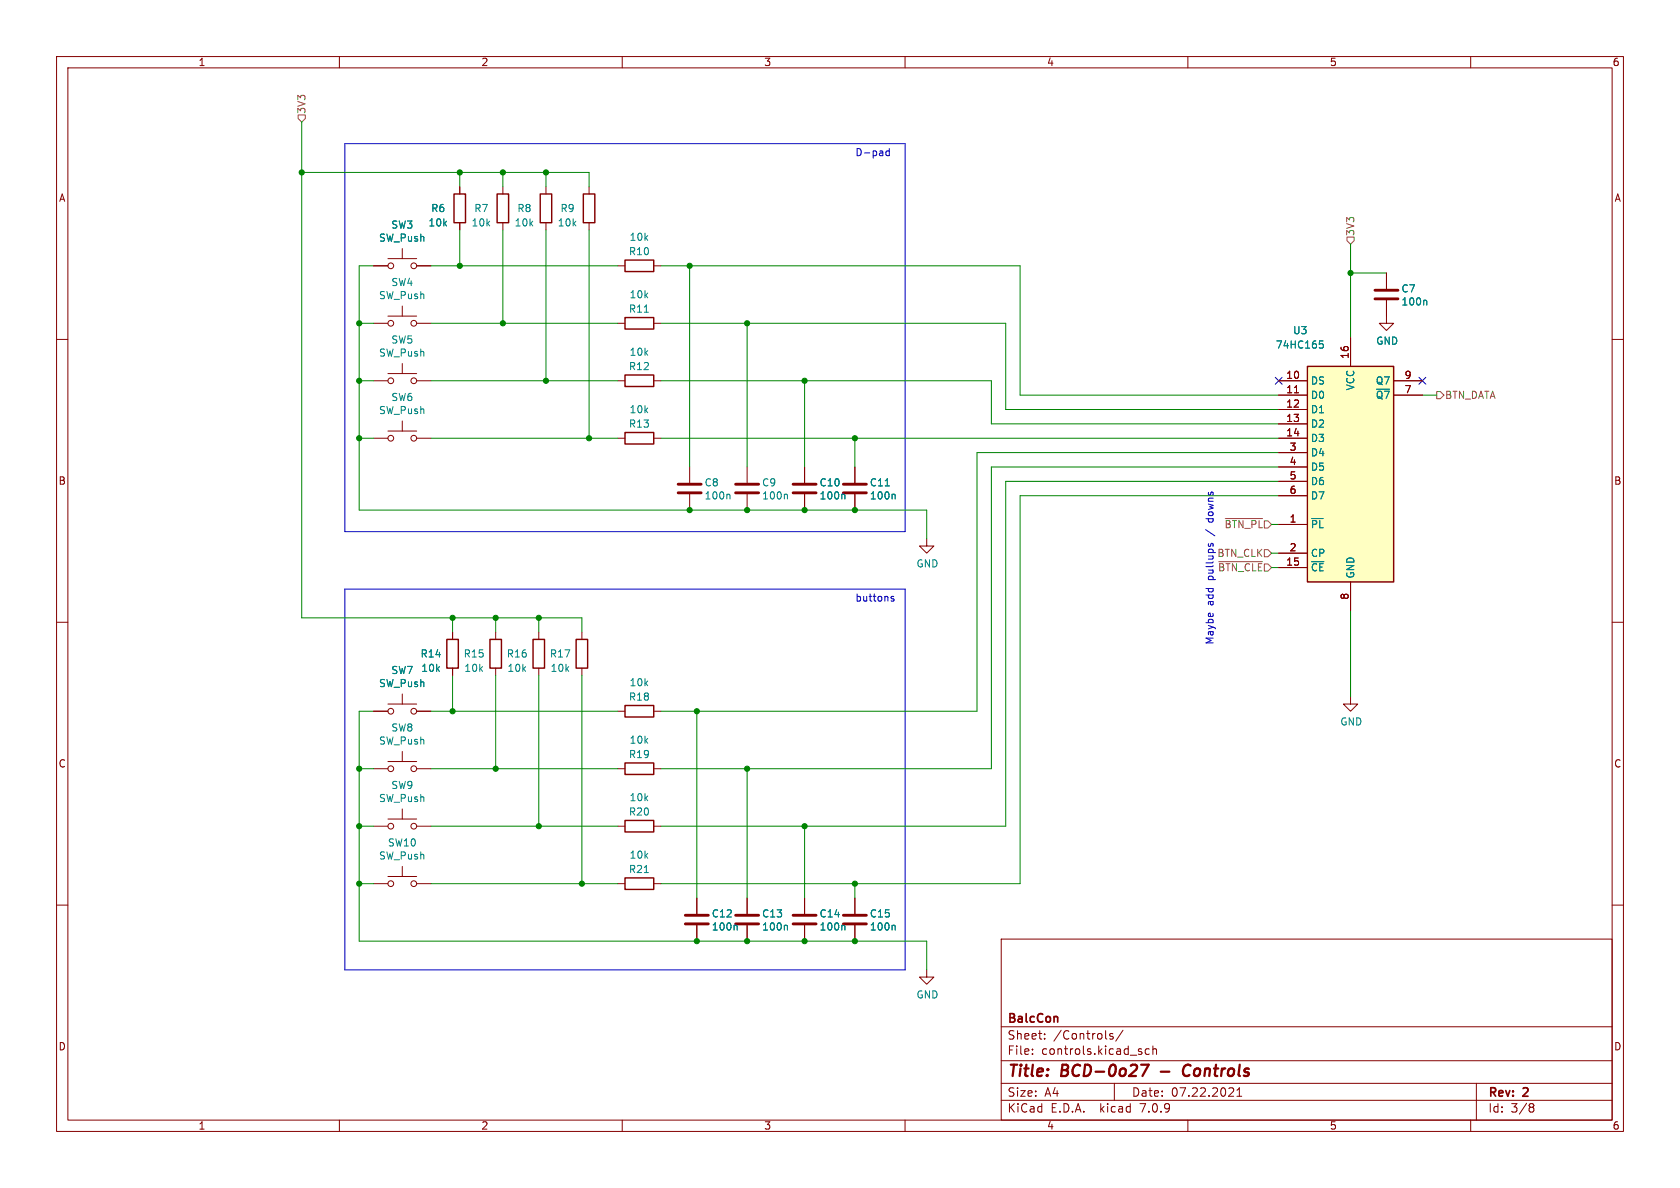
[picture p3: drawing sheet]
<svg xmlns="http://www.w3.org/2000/svg" width="297mm" height="210mm" viewBox="0 0 297 210" stroke-linecap="round" stroke-linejoin="round" font-family="sans-serif">
<g fill="none" stroke="#840000" stroke-width=".18">
<path d="M10 10h277v190h-277zM12 12h273v186h-273zM60 10v2M110 10v2M160 10v2M210 10v2M260 10v2M81.3 33v1.3M81.3 39.4v1.2M88.9 33v1.3M88.9 39.4v1.2M96.5 33v1.3"/>
<path d="M96.5 39.4v1.2M104.1 33v1.3M104.1 39.4v1.2M10 60h2M66 47h2.6M66 57.2h2.6M68.6 45.7h5.1M68.6 55.9h5.1M71.1 43.9v1.8M71.1 54.1v1.8M73.7 47h2.5M73.7 57.2h2.5"/>
<path d="M109.2 47h1.3M109.2 57.2h1.3M115.6 47h1.2M115.6 57.2h1.2M238.8 59.7v5.1M245.1 53.1v4.1h1.3l-1.3 1.2-1.3-1.2h1.3M245.1 48.3v2.8M285 60h2M66 77.5h2.6M66 67.3h2.6M68.6 76.2h5.1M68.6 66h5.1"/>
<path d="M71.1 64.3v1.7M71.1 74.4v1.8M73.7 77.5h2.5M73.7 67.3h2.5M109.2 77.5h1.3M109.2 67.3h1.3M115.6 77.5h1.2M115.6 67.3h1.2M226.1 77.5h5M226.1 67.3h5M226.1 69.9h5M226.1 72.4h5"/>
<path d="M226.1 74.9h5M228.8 69.4h.8M246.4 67.3h5.1M246.4 69.9h5.1M121.9 82.6v2.7M121.9 87.4v2.8M132.1 82.6v2.7M132.1 87.4v2.8M142.2 82.6v2.7M142.2 87.4v2.8M151.1 82.6v2.7M151.1 87.4v2.8"/>
<path d="M163.8 95.3v1.2h1.3l-1.3 1.3-1.2-1.3h1.2M226.1 92.7h5M226.1 97.8h5M226.1 80h5M226.1 82.6h5M226.1 85.1h5M226.1 87.6h5M10 110h2M80 111.8v1.2M80 118.1v1.3M87.6 111.8v1.2M87.6 118.1v1.3"/>
<path d="M95.2 111.8v1.2M95.2 118.1v1.3M102.9 111.8v1.2M102.9 118.1v1.3M226.1 100.3h5M238.8 102.9v5.1M285 110h2M66 125.7h2.6M66 135.9h2.6M68.6 124.5h5.1M68.6 134.6h5.1M71.1 122.7v1.8"/>
<path d="M71.1 132.8v1.8M73.7 125.7h2.5M73.7 135.9h2.5M109.2 125.7h1.3M109.2 135.9h1.3M115.6 125.7h1.2M115.6 135.9h1.2M238.8 123.2v1.3h1.2l-1.2 1.2-1.3-1.2h1.3M10 160h2M66 146.1h2.6M66 156.2h2.6M68.6 154.9h5.1"/>
<path d="M68.6 144.8h5.1M71.1 143v1.8M71.1 153.2v1.7M73.7 146.1h2.5M73.7 156.2h2.5M109.2 146.1h1.3M109.2 156.2h1.3M115.6 146.1h1.2M115.6 156.2h1.2M123.2 158.8v2.7M132.1 158.8v2.7M142.2 158.8v2.7"/>
<path d="M151.1 158.8v2.7M285 160h2M123.2 163.6v2.8M132.1 163.6v2.8M142.2 163.6v2.8M151.1 163.6v2.8M163.8 171.5v1.2h1.3l-1.3 1.3-1.2-1.3h1.2M177 166h108v32h-108zM60 198v2M110 198v2M160 198v2M177 194.5h108"/>
<path d="M177 191.5h108M177 187.5h108M177 181.5h108M182.5 186.3v.1M182.5 185.5v.1M184.7 183.6v.1M184.7 182.8v.1M196.7 182.8l-.3-.1-.2 .2v.2l.5 .2v.3h-.5M197 191.5v3M198.5 182.1l-1.3 2M201.8 186v.3M203.2 185.5l-.5-.1-.2 .3v.4l.1 .2h.6"/>
<path d="M203.8 185.5l.2-.1 .4 .1 .1 .9M203.8 184.9v1.5M210 198v2M217.5 192.3l.5 .1 .1 .3-.9 1.1h.9M218.7 193.8h.8M218.7 192.7l.4-.4v1.5M260 198v2M261 191.5v6.5M270.6 195.1h.3l.3 .3-.3 .3M270.6 195.7h.3M270.9 195.7l.2 .2 .1 .4-.3 .3h-.3"/>
<circle cx="69.1" cy="47" r=".51"/>
<circle cx="69.1" cy="57.2" r=".51"/>
<circle cx="73.2" cy="57.2" r=".51"/>
<circle cx="73.2" cy="47" r=".51"/>
<circle cx="69.1" cy="77.5" r=".51"/>
<circle cx="69.1" cy="67.3" r=".51"/>
<circle cx="73.2" cy="77.5" r=".51"/>
<circle cx="73.2" cy="67.3" r=".51"/>
<circle cx="69.1" cy="125.7" r=".51"/>
<circle cx="69.1" cy="135.9" r=".51"/>
<circle cx="73.2" cy="125.7" r=".51"/>
<circle cx="73.2" cy="135.9" r=".51"/>
<circle cx="69.1" cy="156.2" r=".51"/>
<circle cx="69.1" cy="146.1" r=".51"/>
<circle cx="73.2" cy="146.1" r=".51"/>
<circle cx="73.2" cy="156.2" r=".51"/>
</g>
<path d="M201.7 188.2h1.4l-1.1 2M205.2 189.4h1.5M210.1 188.2a1.13 1.13 0 0 0-.9 .7 1.13 1.13 0 0 0 .2 1.2l.3 .1 .5-.1" fill="none" stroke="#840000" stroke-width=".4"/>
<g fill="none" stroke="#840000" stroke-width=".25">
<path d="M80.3 34.3h2v5.1h-2zM87.9 34.3h2v5.1h-2zM95.5 34.3h2v5.1h-2zM103.1 34.3h2.1v5.1h-2.1zM110.5 46h5.1v2h-5.1zM110.5 56.1h5.1v2.1h-5.1zM110.5 66.3h5.1v2h-5.1zM110.5 76.5h5.1v2h-5.1zM231.1 64.8h15.3v38.1h-15.3zM79 113h2v5.1h-2zM86.6 113h2v5.1h-2zM94.2 113h2.1v5.1h-2.1z"/>
<path d="M101.9 113h2v5.1h-2zM110.5 134.9h5.1v2h-5.1zM110.5 124.7h5.1v2h-5.1zM110.5 145h5.1v2.1h-5.1zM110.5 155.2h5.1v2h-5.1z"/>
</g>
<g fill="none" stroke="#008484" stroke-width=".18">
<path d="M113.9 55.2h.7M252.1 53.1l.1 .2v.6M233.3 60.3h.6M233.4 60.8h.3l.3 .2-.2 .5h-.4M128.9 87.4l.1 .1v.7M139 87.4l.2 .1v.7M149.2 87.4l.2 .1v.7M156.5 85.9h.7M158.1 87.4l.2 .1v.7M231.9 91.7h2M113.9 154.2h.7M130.1 163.6l.2 .1v.7"/>
<path d="M139 163.6l.2 .1v.7M149.2 163.6l.2 .1v.7M158.1 163.6l.2 .1v.7"/>
</g>
<path d="M231.1 64.8h15.3v38.1h-15.3z" fill="#ffffc2" stroke="#ffffc2" stroke-width=".18"/>
<g fill="none" stroke="#840000" stroke-width=".51">
<path d="M243.1 52.8h4M243.1 51.3h4M119.9 87.1h4.1M119.9 85.6h4.1M130 87.1h4.1M130 85.6h4.1M140.2 87.1h4.1M140.2 85.6h4.1M149.1 87.1h4.1M149.1 85.6h4.1M121.2 163.3h4M121.2 161.8h4"/>
<path d="M130 163.3h4.1M130 161.8h4.1M140.2 163.3h4.1M140.2 161.8h4.1M149.1 163.3h4.1M149.1 161.8h4.1"/>
</g>
<path d="M52.7 20.3h1.3v.7l-.7 .6-.6-.6zM238.1 41.9h1.3v.6l-.6 .7-.7-.7zM254 69.2h.6l.7 .7-.7 .6h-.6zM215.5 99.3h7.7M216.6 91.7h6.6M223.5 97.2h.7l.6 .6-.6 .6h-.7z" fill="none" stroke="#848400" stroke-width=".18"/>
<path d="M61 25.4h99v68.6h-99zM157.2 26.3v1.2M157.2 26.7h-.3l-.3 .2 .1 .6h.5M213.7 96.1l-.1 .3M214 96.4l.1-.3 .2-.1 .2 .2v.3M61 104.1h99v67.4h-99zM158 105.5l-.3-.1-.2 .2 .1 .2 .4 .1v.3h-.5" fill="none" stroke="#0000c2" stroke-width=".18"/>
<g fill="none" stroke="#008400" stroke-width=".18">
<path d="M53.3 30.5h50.8v2.5M53.3 21.6v87.6h49.6v2.6M81.3 30.5v2.5M88.9 30.5v2.5M96.5 30.5v2.5M63.5 57.2h2.5M66 47h-2.5v43.2h100.3v5.1M76.2 57.2h33M76.2 47h33M81.3 40.6v6.4M88.9 40.6v16.6M96.5 40.6v26.7"/>
<path d="M104.1 40.6v36.9M116.8 57.2h61v15.2h48.3M116.8 47h63.5v22.9h45.8M121.9 47v35.6M132.1 57.2v25.4M238.8 43.2v16.5M238.8 48.3h6.3M63.5 67.3h2.5M63.5 77.5h2.5M76.2 67.3h33M76.2 77.5h33M116.8 67.3h58.5v7.6h50.8"/>
<path d="M116.8 77.5h109.3M142.2 67.3v15.3M151.1 77.5v5.1M251.5 69.9h2.5M224.8 97.8h1.3M224.8 92.7h1.3M226.1 80h-53.4v45.7h-55.9M226.1 82.6h-50.8v53.3h-58.5M226.1 87.6h-45.8v68.6h-63.5M226.1 85.1h-48.3v61h-61M80 109.2v2.6M80 119.4v6.3"/>
<path d="M87.6 109.2v2.6M87.6 119.4v16.5M95.2 109.2v2.6M95.2 119.4v26.7M102.9 119.4v36.8M224.8 100.3h1.3M238.8 108v15.2M63.5 135.9h2.5M66 125.7h-2.5v40.7h100.3v5.1M76.2 125.7h33M76.2 135.9h33M123.2 125.7v33.1"/>
<path d="M132.1 135.9v22.9M63.5 156.2h2.5M63.5 146.1h2.5M76.2 156.2h33M76.2 146.1h33M142.2 146.1v12.7M151.1 156.2v2.6"/>
</g>
<path d="M225.5 66.7l1.2 1.2M226.7 66.7l-1.2 1.2M250.9 66.7l1.2 1.2M252.1 66.7l-1.2 1.2" fill="none" stroke="#000084" stroke-width=".18"/>
<g fill="#008400" stroke="#008400" stroke-width=".18">
<circle cx="81.3" cy="30.5" r=".46"/>
<circle cx="87.6" cy="109.2" r=".46"/>
<circle cx="80" cy="109.2" r=".46"/>
<circle cx="95.2" cy="109.2" r=".46"/>
<circle cx="96.5" cy="30.5" r=".46"/>
<circle cx="81.3" cy="47" r=".46"/>
<circle cx="88.9" cy="30.5" r=".46"/>
<circle cx="132.1" cy="90.2" r=".46"/>
<circle cx="121.9" cy="90.2" r=".46"/>
<circle cx="142.2" cy="90.2" r=".46"/>
<circle cx="96.5" cy="67.3" r=".46"/>
<circle cx="88.9" cy="57.2" r=".46"/>
<circle cx="104.1" cy="77.5" r=".46"/>
<circle cx="142.2" cy="166.4" r=".46"/>
<circle cx="132.1" cy="166.4" r=".46"/>
<circle cx="151.1" cy="156.2" r=".46"/>
<circle cx="151.1" cy="166.4" r=".46"/>
<circle cx="132.1" cy="57.2" r=".46"/>
<circle cx="121.9" cy="47" r=".46"/>
<circle cx="142.2" cy="67.3" r=".46"/>
<circle cx="132.1" cy="135.9" r=".46"/>
<circle cx="123.2" cy="125.7" r=".46"/>
<circle cx="95.2" cy="146.1" r=".46"/>
<circle cx="102.9" cy="156.2" r=".46"/>
<circle cx="123.2" cy="166.4" r=".46"/>
<circle cx="142.2" cy="146.1" r=".46"/>
<circle cx="151.1" cy="77.5" r=".46"/>
<circle cx="238.8" cy="48.3" r=".46"/>
<circle cx="151.1" cy="90.2" r=".46"/>
<circle cx="80" cy="125.7" r=".46"/>
<circle cx="87.6" cy="135.9" r=".46"/>
<circle cx="63.5" cy="135.9" r=".46"/>
<circle cx="63.5" cy="146.1" r=".46"/>
<circle cx="63.5" cy="156.2" r=".46"/>
<circle cx="63.5" cy="77.5" r=".46"/>
<circle cx="53.3" cy="30.5" r=".46"/>
<circle cx="63.5" cy="67.3" r=".46"/>
<circle cx="63.5" cy="57.2" r=".46"/>
</g>
<g font-size="2.8" fill="#840000">
<text x="178" y="190.9">Title:</text>
<text x="187.7" y="190.9">BCD-0o27</text>
<text x="210.8" y="190.9">Controls</text>
</g>
<g font-size="2.1" fill="#840000">
<text x="178" y="184">Sheet:</text>
<text x="178" y="181.2">BalcCon</text>
<text x="186.2" y="184">/Controls/</text>
<text x="178" y="186.7">File:</text>
<text x="184.1" y="186.7">controls.kicad_sch</text>
<text x="178" y="196.9">KiCad</text>
<text x="178" y="194.1">Size:</text>
<text x="184.7" y="194.1">A4</text>
<text x="185.7" y="196.9">E.D.A.</text>
<text x="194.6" y="196.9">kicad</text>
<text x="200" y="194.1">Date:</text>
<text x="201.8" y="196.9">7.0.9</text>
<text x="207" y="194.1">07.22.2021</text>
<text x="263" y="194.3">Rev:</text>
<text x="263" y="196.9">Id:</text>
<text x="267.1" y="196.9">3/8</text>
<text x="269.4" y="194.3">2</text>
</g>
<g font-size="1.8" fill="#840000">
<text x="35" y="11.9">1</text>
<text x="85" y="11.9">2</text>
<text x="135" y="11.9">3</text>
<text x="185" y="11.9">4</text>
<text x="235" y="11.9">5</text>
<text x="285" y="11.9">6</text>
<text x="10.3" y="35.9">A</text>
<text x="285.3" y="35.9">A</text>
<text x="238.5" y="63.5" transform="rotate(-90 238.5 63.5)">16</text>
<text x="227.3" y="67.1">10</text>
<text x="227.3" y="69.6">11</text>
<text x="248.2" y="69.6">7</text>
<text x="248.2" y="67.1">9</text>
<text x="227.3" y="72.1">12</text>
<text x="227.3" y="74.7">13</text>
<text x="227.3" y="77.2">14</text>
<text x="227.9" y="79.8">3</text>
<text x="227.9" y="82.3">4</text>
<text x="10.3" y="85.9">B</text>
<text x="227.9" y="84.8">5</text>
<text x="227.9" y="87.4">6</text>
<text x="285.3" y="85.9">B</text>
<text x="227.9" y="92.5">1</text>
<text x="227.3" y="100.1">15</text>
<text x="227.9" y="97.5">2</text>
<text x="238.5" y="106.1" transform="rotate(-90 238.5 106.1)">8</text>
<text x="10.3" y="135.9">C</text>
<text x="285.3" y="135.9">C</text>
<text x="10.3" y="185.9">D</text>
<text x="285.3" y="185.9">D</text>
<text x="35" y="199.9">1</text>
<text x="85" y="199.9">2</text>
<text x="135" y="199.9">3</text>
<text x="185" y="199.9">4</text>
<text x="235" y="199.9">5</text>
<text x="285" y="199.9">6</text>
</g>
<g font-size="1.8" fill="#848400">
<text x="54.2" y="20.2" transform="rotate(-90 54.2 20.2)">3V3</text>
<text x="239.6" y="41.8" transform="rotate(-90 239.6 41.8)">3V3</text>
<text x="255.4" y="70.7">BTN_DATA</text>
<text x="216.4" y="93.6">~{BTN_PL}</text>
<text x="215.1" y="98.7">BTN_CLK</text>
<text x="215.2" y="101.2">~{BTN_CLE}</text>
</g>
<g font-size="1.8" fill="#0000c2">
<text x="151.1" y="27.7">D-pad</text>
<text x="214.6" y="94.3" transform="rotate(-90 214.6 94.3)">/</text>
<text x="214.6" y="91.8" transform="rotate(-90 214.6 91.8)">downs</text>
<text x="151.1" y="106.4">buttons</text>
<text x="214.6" y="107.1" transform="rotate(-90 214.6 107.1)">add</text>
<text x="214.6" y="102.5" transform="rotate(-90 214.6 102.5)">pullups</text>
<text x="214.6" y="114.1" transform="rotate(-90 214.6 114.1)">Maybe</text>
</g>
<g font-size="1.8" fill="#008484">
<text x="69.1" y="40.6">SW3</text>
<text x="75.6" y="40.2">10k</text>
<text x="76.1" y="37.7">R6</text>
<text x="83.3" y="40.2">10k</text>
<text x="83.7" y="37.7">R7</text>
<text x="90.9" y="40.2">10k</text>
<text x="91.4" y="37.7">R8</text>
<text x="98.5" y="40.2">10k</text>
<text x="99" y="37.7">R9</text>
<text x="66.9" y="42.9">SW_Push</text>
<text x="111.1" y="45.3">R10</text>
<text x="111.2" y="42.8">10k</text>
<text x="66.9" y="53.1">SW_Push</text>
<text x="69.1" y="50.8">SW4</text>
<text x="111.2" y="52.9">10k</text>
<text x="247.7" y="51.9">C7</text>
<text x="111.1" y="55.5">R11</text>
<text x="228.5" y="59.3">U3</text>
<text x="247.7" y="54.2">100n</text>
<text x="66.9" y="63.2">SW_Push</text>
<text x="69.1" y="60.9">SW5</text>
<text x="111.1" y="65.6">R12</text>
<text x="111.2" y="63.1">10k</text>
<text x="225.4" y="61.8">74HC165</text>
<text x="243.2" y="61.1">GND</text>
<text x="69.1" y="71.1">SW6</text>
<text x="231.6" y="68.2">DS</text>
<text x="231.6" y="70.7">D0</text>
<text x="239.6" y="69.1" transform="rotate(-90 239.6 69.1)">VCC</text>
<text x="243.1" y="70.7">~{Q7}</text>
<text x="243.1" y="68.2">Q7</text>
<text x="66.9" y="73.4">SW_Push</text>
<text x="111.1" y="75.8">R13</text>
<text x="111.2" y="73.3">10k</text>
<text x="231.6" y="73.3">D1</text>
<text x="231.6" y="75.8">D2</text>
<text x="231.6" y="78.3">D3</text>
<text x="231.6" y="80.9">D4</text>
<text x="231.6" y="83.4">D5</text>
<text x="124.5" y="86.2">C8</text>
<text x="124.5" y="88.5">100n</text>
<text x="134.6" y="86.2">C9</text>
<text x="134.6" y="88.5">100n</text>
<text x="144.8" y="88.5">100n</text>
<text x="144.8" y="86.2">C10</text>
<text x="153.7" y="88.5">100n</text>
<text x="153.7" y="86.2">C11</text>
<text x="231.6" y="86">D6</text>
<text x="231.6" y="88.5">D7</text>
<text x="231.6" y="93.6">~{PL}</text>
<text x="161.9" y="100.5">GND</text>
<text x="231.6" y="101.2">~{CE}</text>
<text x="231.6" y="98.7">CP</text>
<text x="239.6" y="102.4" transform="rotate(-90 239.6 102.4)">GND</text>
<text x="69.1" y="119.4">SW7</text>
<text x="74.3" y="116.4">R14</text>
<text x="74.4" y="119">10k</text>
<text x="81.9" y="116.4">R15</text>
<text x="82" y="119">10k</text>
<text x="89.5" y="116.4">R16</text>
<text x="89.6" y="119">10k</text>
<text x="97.1" y="116.4">R17</text>
<text x="97.2" y="119">10k</text>
<text x="66.9" y="121.7">SW_Push</text>
<text x="111.1" y="124.1">R18</text>
<text x="111.2" y="121.5">10k</text>
<text x="66.9" y="131.8">SW_Push</text>
<text x="69.1" y="129.5">SW8</text>
<text x="111.2" y="131.7">10k</text>
<text x="236.9" y="128.4">GND</text>
<text x="111.1" y="134.2">R19</text>
<text x="66.9" y="142">SW_Push</text>
<text x="69.1" y="139.7">SW9</text>
<text x="111.2" y="141.8">10k</text>
<text x="68.5" y="149.8">SW10</text>
<text x="111.1" y="144.4">R20</text>
<text x="66.9" y="152.1">SW_Push</text>
<text x="111.1" y="154.5">R21</text>
<text x="111.2" y="152">10k</text>
<text x="125.7" y="164.7">100n</text>
<text x="125.7" y="162.4">C12</text>
<text x="134.6" y="164.7">100n</text>
<text x="134.6" y="162.4">C13</text>
<text x="144.8" y="164.7">100n</text>
<text x="144.8" y="162.4">C14</text>
<text x="153.7" y="164.7">100n</text>
<text x="153.7" y="162.4">C15</text>
<text x="161.9" y="176.7">GND</text>
</g>
</svg>
